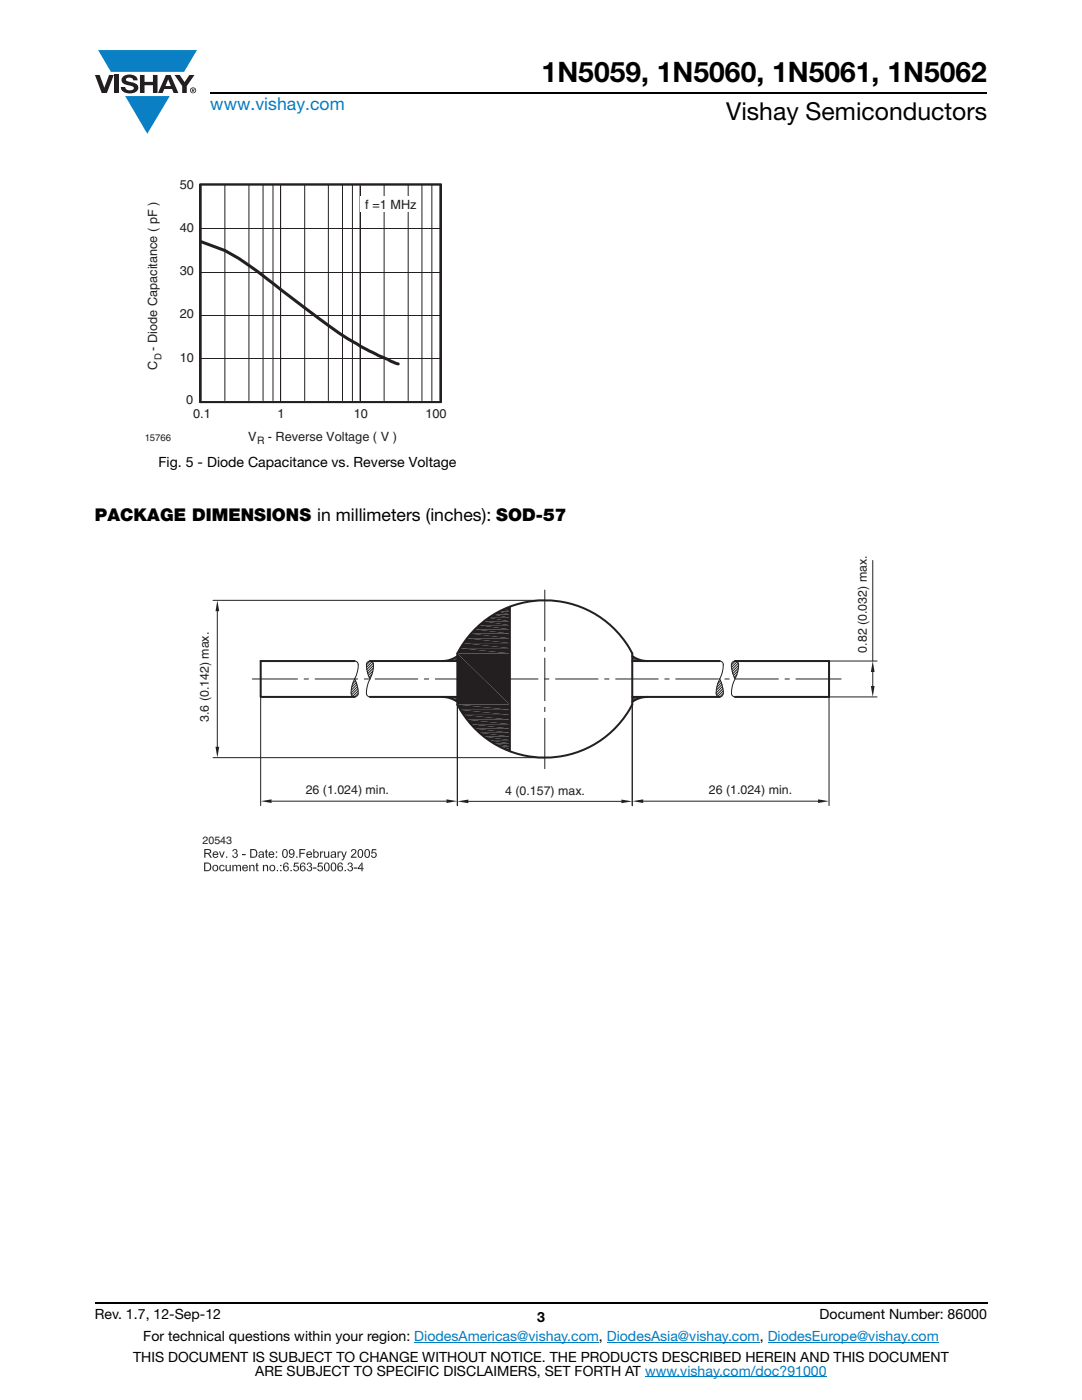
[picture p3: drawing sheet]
<svg xmlns="http://www.w3.org/2000/svg" width="216mm" height="279mm" viewBox="0 0 216 279" stroke-linecap="round" stroke-linejoin="round" font-family="sans-serif">
<g fill="#0a7fc3">
<path d="M19.6 10h19.7l-2.6 4.3h-1.1h-13.5z"/>
<path d="M25 19.2h8.9l-4.5 7.5z"/>
</g>
<g fill="#231f20">
<path d="M18.9 15h1l.9 2.5 1-2.5h.9l-1.4 3.6h-1z"/>
<path d="M22.9 15h.9v3.6h-.9z"/>
<path d="M24.6 15.3a2.1 2.1 0 0 1 2.8 .3l.1 .4h-.9a.79 .79 0 0 0-.7-.5 .79 .79 0 0 0-.8 .4l.3 .3 1 .2a1.08 1.08 0 0 1 1.2 1 1.08 1.08 0 0 1-1.1 1.2 1.73 1.73 0 0 1-2.4-1.2h.9a.96 .96 0 0 0 .8 .6 .96 .96 0 0 0 .9-.4 1.31 1.31 0 0 0-1.2-.6 1.03 1.03 0 0 1-1.1-.6 1.03 1.03 0 0 1 .2-1.1z"/>
<path d="M27.9 15h.9v1.3h1.7v-1.3h.9v3.6h-.9v-1.6h-1.7v1.6h-.9z"/>
<path d="M34.8 15h1.1l.9 1.4 1-1.4h1l-1.5 2.2v1.4h-.9v-1.4z"/>
<path d="M33.6 15.9l.5 1.3h-1.1zM33.1 15l-1.6 3.6h1l.3-.8h1.5l.3 .8h1l-1.6-3.6z"/>
<path d="M38.1 18a.46 .46 0 0 1 .9 0 .46 .46 0 0 1-.9 0zM37.9 18a.6 .6 0 0 0 1.2 0 .6 .6 0 0 0-1.2 0z"/>
<path d="M38.4 17.8h.2v.2h-.2zM38.3 17.7v.7h.1v-.3l.4 .3-.2-.3 .2-.2-.1-.2z"/>
</g>
<path d="M42 18.6h155M18.9 260h178.1" fill="none" stroke="#000" stroke-width=".36"/>
<path d="M82.7 267.9h36.8M121.1 267.9h30.5M128.7 274.8h36.3M153.2 267.9h34.1" fill="none" stroke="#007ec4" stroke-width=".2"/>
<path d="M28.9 35.6h60.2v53.4h-60.2z" fill="#fff"/>
<g fill="none" stroke="#231f20" stroke-width=".2">
<path d="M40.1 37v42.9M44.9 37v42.9M49.7 37v42.9M52.5 37v42.9M54.5 37v42.9M56 37v43.1M60.8 37v42.9M65.5 37v42.9M68.3 37v42.9M70.3 37v42.9M71.8 37v42.9M71.9 37v43.1"/>
<path d="M76.6 37v42.9M81.4 37v42.9M84.2 37v42.9M86.2 37v42.9M87.8 37v42.9M40.1 54.3h47.7M40.1 45.7h47.7M40.1 71.5h47.7M40.1 62.9h47.7"/>
</g>
<path d="M39.9 36.8h48.1v43.4h-48.1z" fill="none" stroke="#231f20" stroke-width=".38"/>
<path d="M40.1 48.2a35.1 35.1 0 0 1 12.4 6.8l11 8.5a62.4 62.4 0 0 0 16 9.1" fill="none" stroke="#231f20" stroke-width=".61"/>
<g fill="#fff">
<path d="M72 39.1h11.2v3h-11.2z"/>
<path d="M39.5 110.3h135.6v63.6h-135.6z"/>
</g>
<g fill="#231f20">
<path d="M41.3 170.4h.5l.5 .8h-.3l-.5-.7z" fill-rule="evenodd"/>
<path d="M41.5 169.6h.5l.1 .4-.1 .2h-1h.6a.29 .29 0 0 0 .3-.3 .29 .29 0 0 0-.4-.3z" fill-rule="evenodd"/>
<path d="M40.8 169.4h.9l.3 .2h-1v.6h1l-1 .2v.8h-.2z" fill-rule="evenodd"/>
<path d="M42.6 171h.5l.2-.2h.3a.6 .6 0 0 1-1 .2z" fill-rule="evenodd"/>
<path d="M42.5 170.1h.5h-.2l-.2 .3h1v.2h-1l.1 .3 .3 .1-.4 .1-.2-.4z" fill-rule="evenodd"/>
<path d="M42.6 170.1l.2-.2a.6 .6 0 0 1 .8 .5h-1h.8l-.2-.3z" fill-rule="evenodd"/>
<path d="M44.6 169.9h.2l-.4 1.3h-.2z" fill-rule="evenodd"/>
<path d="M43.7 169.9h.2l.4 1-.1 .3z" fill-rule="evenodd"/>
</g>
<path d="M45.2 170.9v.3" fill="none" stroke="#231f20" stroke-width=".25"/>
<g fill="#231f20">
<path d="M46.3 170.7h.2l.4 .3-.4 .1z" fill-rule="evenodd"/>
<path d="M46.9 170.3h.4a.52 .52 0 0 1 .1 .6 .52 .52 0 0 1-.4 .3l-.5-.1 .4-.1a.34 .34 0 0 0 .3-.3 .34 .34 0 0 0-.3-.4z" fill-rule="evenodd"/>
<path d="M46.8 170.2h.4l.1 .1-.6 .1z" fill-rule="evenodd"/>
<path d="M46.5 169.6h.4l-.3 .3h-.3z" fill-rule="evenodd"/>
<path d="M46.5 169.6a.53 .53 0 0 1 .9 .2l-.1 .4h-.5l.3-.2v-.3z" fill-rule="evenodd"/>
</g>
<path d="M48.7 170.4v.3" fill="none" stroke="#231f20" stroke-width=".72" stroke-linecap="butt"/>
<g fill="#231f20">
<path d="M50.5 169.7h.7a1.14 1.14 0 0 1-.1 1.3h-.9h.5a.68 .68 0 0 0 .4-.8 .68 .68 0 0 0-.6-.5z" fill-rule="evenodd"/>
<path d="M49.9 169.4l1.2 .2-.9 .1v1.3h.9l-.1 .1-1.1 .1z" fill-rule="evenodd"/>
<path d="M52 171h.4z" fill-rule="evenodd"/>
<path d="M51.7 170.6h.7h-.1a.3 .3 0 0 0-.4 0 .3 .3 0 0 0 0 .4l.5 .1-.3 .1-.4-.1-.1-.3z" fill-rule="evenodd"/>
<path d="M51.7 170.1h.4l-.3 .2h-.2z" fill-rule="evenodd"/>
<path d="M51.7 170.1l.3-.2 .6 .1 .1 1.2-.5-.2 .2-.1v-.3l-.6-.1 .6-.1v-.2z" fill-rule="evenodd"/>
<path d="M53 171h.4l.1 .2h-.3z" fill-rule="evenodd"/>
<path d="M53 169.6l.2-.1v.4h.3v.2h-.3v.8l.2 .1h-.4v-.9h-.1z" fill-rule="evenodd"/>
<path d="M53.7 171h.6l.2-.2h.2a.6 .6 0 0 1-1 .2z" fill-rule="evenodd"/>
<path d="M53.7 170.1h.5h-.2l-.2 .3h.9v.2h-.9l.1 .3 .3 .1-.5 .1-.1-.4z" fill-rule="evenodd"/>
<path d="M53.8 170l.2-.1a.6 .6 0 0 1 .7 .5h-.9h.7l-.1-.3z" fill-rule="evenodd"/>
</g>
<path d="M55.2 169.9v.3M55.2 170.9v.3" fill="none" stroke="#231f20" stroke-width=".28"/>
<g fill="#231f20">
<path d="M56.5 169.6h.4l-.3 .2-.1 .3 .1 .7 .3 .2-.4 .1-.2-.4v-.7z" fill-rule="evenodd"/>
<path d="M56.5 169.6a.55 .55 0 0 1 .6-.1 .55 .55 0 0 1 .3 .5v.8a.51 .51 0 0 1-.4 .4 .51 .51 0 0 1-.5-.2h.5l.2-.5-.1-.7z" fill-rule="evenodd"/>
<path d="M57.7 170.8h.2l.2 .2 .4 .1a.5 .5 0 0 1-.5 .1 .5 .5 0 0 1-.3-.4z" fill-rule="evenodd"/>
<path d="M57.8 170.4h.8a.49 .49 0 0 1-.8 0z" fill-rule="evenodd"/>
<path d="M57.8 169.6h.4l-.3 .2a.36 .36 0 0 0 0 .4 .36 .36 0 0 0 .3 .2h-.4l-.2-.2z" fill-rule="evenodd"/>
<path d="M57.8 169.6a.59 .59 0 0 1 .7-.1 .59 .59 0 0 1 .3 .6l-.2 .9h-.4l.3-.3 .1-.3h-.2l.1-.5-.2-.3z" fill-rule="evenodd"/>
</g>
<path d="M59.2 170.9v.3" fill="none" stroke="#231f20" stroke-width=".25"/>
<g fill="#231f20">
<path d="M59.7 169.4h1.2v.3h-.9v.5h.8v.2h-.8v.8h-.3z" fill-rule="evenodd"/>
<path d="M61.3 171h.5l.2-.2h.3l-.4 .4z" fill-rule="evenodd"/>
<path d="M61.2 170.1h.5h-.2l-.1 .3h.9v.2h-1l.2 .3 .2 .1-.4 .1-.2-.4z" fill-rule="evenodd"/>
<path d="M61.3 170l.2-.1a.6 .6 0 0 1 .8 .5h-.9h.7l-.2-.3z" fill-rule="evenodd"/>
<path d="M62.7 171h.4z" fill-rule="evenodd"/>
<path d="M62.7 170.1a.5 .5 0 0 1 .6-.2 .5 .5 0 0 1 .3 .5v.3a.51 .51 0 0 1-.3 .5 .51 .51 0 0 1-.6-.1l.4-.1a.52 .52 0 0 0 .3-.4 .52 .52 0 0 0-.3-.5z" fill-rule="evenodd"/>
<path d="M62.5 169.4h.2v.7h.4l-.3 .2v.5l.2 .2h-.3v.2h-.2z" fill-rule="evenodd"/>
<path d="M63.9 169.9h.2v.2h.2l-.2 .2v.9h-.2z" fill-rule="evenodd"/>
<path d="M64.2 169.9l.4 .1-.1 .2-.4-.1z" fill-rule="evenodd"/>
<path d="M65.1 171h.4z" fill-rule="evenodd"/>
<path d="M64.7 169.9h.2v1l.6 .1-.3 .2a.41 .41 0 0 1-.5-.4z" fill-rule="evenodd"/>
<path d="M65.5 169.9h.2v1.3l-.4-.2 .2-.2z" fill-rule="evenodd"/>
<path d="M66.4 171h.4z" fill-rule="evenodd"/>
<path d="M66 170.7l.8-.1h-.1a.3 .3 0 0 0-.4 0 .3 .3 0 0 0 0 .4l.5 .1-.3 .1-.4-.1z" fill-rule="evenodd"/>
<path d="M66.1 170.1h.4l-.3 .2h-.2z" fill-rule="evenodd"/>
<path d="M66.1 170.1l.3-.2 .6 .1 .1 1.2-.5-.2 .2-.1v-.3l-.6-.1 .6-.1v-.2z" fill-rule="evenodd"/>
<path d="M67.4 169.9h.1v.2h.3l-.2 .2v.9h-.2z" fill-rule="evenodd"/>
<path d="M67.7 170h.3v.2l-.5-.1z" fill-rule="evenodd"/>
<path d="M68.2 171.5h.4l-.3 .2z" fill-rule="evenodd"/>
<path d="M68.1 169.9h.2l.4 1.1-.2 .2z" fill-rule="evenodd"/>
<path d="M69 169.9h.2l-.5 1.5-.4 .1 .2-.1z" fill-rule="evenodd"/>
<path d="M70.6 169.6h.4a1.17 1.17 0 0 1-.7 1.3l.8 .1v.2h-1.1l.3-.5a.74 .74 0 0 0 .4-1z" fill-rule="evenodd"/>
<path d="M70.2 169.6l.5-.2 .3 .2h-.6l-.2 .4-.2-.1z" fill-rule="evenodd"/>
<path d="M71.5 169.6h.4l-.2 .1-.1 .4v.7l.3 .2-.4 .1-.1-.4v-.7z" fill-rule="evenodd"/>
<path d="M71.5 169.6a.55 .55 0 0 1 .7-.1 .55 .55 0 0 1 .3 .5l-.1 .8a.5 .5 0 0 1-.4 .4 .5 .5 0 0 1-.5-.2h.5l.3-.5-.1-.7z" fill-rule="evenodd"/>
<path d="M72.9 169.6h.4l-.3 .2-.1 .3 .1 .7 .3 .2-.4 .1-.2-.4v-.7z" fill-rule="evenodd"/>
<path d="M72.9 169.6a.55 .55 0 0 1 .6-.1 .55 .55 0 0 1 .3 .5v.6a.53 .53 0 0 1-.3 .6 .53 .53 0 0 1-.6-.2h.5l.2-.5-.1-.7z" fill-rule="evenodd"/>
<path d="M74 170.7h.3l.2 .3h.5l-.6 .2-.2-.1z" fill-rule="evenodd"/>
<path d="M74.6 170.2h.4a.63 .63 0 0 1 0 .8h-.4a.4 .4 0 0 0 .4-.4 .4 .4 0 0 0-.4-.4z" fill-rule="evenodd"/>
<path d="M74.3 170.1l.4-.1 .3 .2z" fill-rule="evenodd"/>
<path d="M74.2 169.5h.9v.2h-.7l-.1 .4 .7 .1-.9 .2z" fill-rule="evenodd"/>
<path d="M41.3 172.3l.7 .1a1.14 1.14 0 0 1-.1 1.3h-.9l.5-.1a.68 .68 0 0 0 .3-1.1z" fill-rule="evenodd"/>
<path d="M40.7 172.1l1.2 .2h-.9v1.4h.9l-.4 .2h-.8z" fill-rule="evenodd"/>
<path d="M42.5 172.8h.5l-.3 .1a.6 .6 0 0 0 .1 .8h.2h-.5a.82 .82 0 0 1 0-.9z" fill-rule="evenodd"/>
<path d="M42.6 172.7a.59 .59 0 0 1 .6-.1 .59 .59 0 0 1 .4 .5l-.3 .7-.5 .1-.3-.2 .7-.1 .1-.5-.3-.3z" fill-rule="evenodd"/>
<path d="M43.9 173.7h.5l.2-.3h.2l-.3 .5z" fill-rule="evenodd"/>
<path d="M44.3 172.8l.4-.1 .1 .3h-.2z" fill-rule="evenodd"/>
<path d="M43.9 172.8l.3-.2 .5 .1-.4 .1a.49 .49 0 0 0-.3 .4 .49 .49 0 0 0 .3 .5h-.5l-.1-.5z" fill-rule="evenodd"/>
<path d="M45.5 173.7h.4z" fill-rule="evenodd"/>
<path d="M45 172.6h.2l.1 1 .5 .1-.2 .2a.41 .41 0 0 1-.6-.4z" fill-rule="evenodd"/>
<path d="M45.8 172.6h.2v1.3l-.3-.2 .1-.2z" fill-rule="evenodd"/>
<path d="M47 172.8h.6l-.3 .2v.9h-.2z" fill-rule="evenodd"/>
<path d="M46.6 172.8h.3z" fill-rule="evenodd"/>
<path d="M46.4 172.6l.4 .2-.2 .2v.9h-.2z" fill-rule="evenodd"/>
<path d="M46.6 172.7a.44 .44 0 0 1 .7 .1z" fill-rule="evenodd"/>
<path d="M47.4 172.7l.2-.1 .4 .1 .1 1.2h-.2l-.1-1.1z" fill-rule="evenodd"/>
<path d="M48.5 173.7h.5l.2-.2h.3a.6 .6 0 0 1-1 .2z" fill-rule="evenodd"/>
<path d="M48.4 172.8h.5h-.2l-.1 .3h.9v.2h-1l.2 .3 .2 .1h-.4l-.2-.3z" fill-rule="evenodd"/>
<path d="M48.5 172.7l.2-.1a.6 .6 0 0 1 .8 .5h-.9h.7l-.2-.3z" fill-rule="evenodd"/>
<path d="M50 172.7l.3 .1z" fill-rule="evenodd"/>
<path d="M49.7 172.6l.5 .2-.2 .2v.9h-.3z" fill-rule="evenodd"/>
<path d="M50 172.7a.45 .45 0 0 1 .4-.1 .45 .45 0 0 1 .4 .3v1h-.2l-.1-1z" fill-rule="evenodd"/>
<path d="M51.2 173.7h.4v.2h-.3z" fill-rule="evenodd"/>
<path d="M51.1 172.3l.3-.1v.4h.2v.2h-.2v.8l.1 .1h-.3l-.1-.9h-.1z" fill-rule="evenodd"/>
<path d="M52.7 172.7l.3 .1z" fill-rule="evenodd"/>
<path d="M52.5 172.6l.4 .2-.2 .2v.9h-.2z" fill-rule="evenodd"/>
<path d="M52.7 172.7a.45 .45 0 0 1 .4-.1 .45 .45 0 0 1 .4 .3v1h-.2l-.1-1z" fill-rule="evenodd"/>
<path d="M53.9 172.8h.4l-.2 .1-.1 .2 .1 .5 .2 .1h-.4a.82 .82 0 0 1 0-.9z" fill-rule="evenodd"/>
<path d="M53.9 172.7a.65 .65 0 0 1 1 .3 .65 .65 0 0 1-.4 .9l-.6-.2 .7-.1 .1-.5-.3-.3z" fill-rule="evenodd"/>
</g>
<path d="M55.4 173.6v.3" fill="none" stroke="#231f20" stroke-width=".25"/>
<path d="M56 172.6v.3M56 173.6v.3" fill="none" stroke="#231f20" stroke-width=".28"/>
<g fill="#231f20">
<path d="M57.1 172.9h.4l.1 .4-.1 .4h-.4a.42 .42 0 0 0 .3-.3 .42 .42 0 0 0-.2-.4z" fill-rule="evenodd"/>
<path d="M56.8 172.9l.3-.2 .4 .2z" fill-rule="evenodd"/>
<path d="M56.7 172.3h.4l-.4 .4v.3h.2l-.2 .2 .1 .4 .7 .1a.6 .6 0 0 1-.9 0 1.51 1.51 0 0 1 .1-1.4z" fill-rule="evenodd"/>
<path d="M56.7 172.3a.51 .51 0 0 1 .5-.2 .51 .51 0 0 1 .4 .5h-.2l-.3-.3z" fill-rule="evenodd"/>
</g>
<path d="M58.1 173.6v.3" fill="none" stroke="#231f20" stroke-width=".25"/>
<g fill="#231f20">
<path d="M58.5 173.4h.2l.3 .3h.5a.57 .57 0 0 1-.6 .2 .57 .57 0 0 1-.4-.5z" fill-rule="evenodd"/>
<path d="M59.1 172.9h.4l.2 .4-.2 .4h-.4a.4 .4 0 0 0 .3-.4 .4 .4 0 0 0-.3-.4z" fill-rule="evenodd"/>
<path d="M58.8 172.8l.4-.1 .3 .1z" fill-rule="evenodd"/>
<path d="M58.7 172.2h.9v.2h-.7l-.1 .4 .7 .1-1 .2z" fill-rule="evenodd"/>
<path d="M60.4 172.9h.4l.2 .3-.2 .5h-.4a.41 .41 0 0 0 .4-.3 .41 .41 0 0 0-.3-.4z" fill-rule="evenodd"/>
<path d="M60.1 172.9l.3-.2 .4 .2z" fill-rule="evenodd"/>
<path d="M60 172.3h.4l-.3 .4-.1 .3h.2l-.1 .2v.4l.7 .2a.59 .59 0 0 1-.7 0 .59 .59 0 0 1-.3-.5z" fill-rule="evenodd"/>
<path d="M60 172.3a.51 .51 0 0 1 .6-.2 .51 .51 0 0 1 .3 .5z" fill-rule="evenodd"/>
<path d="M61.2 173.4h.2l.3 .3h-.4z" fill-rule="evenodd"/>
<path d="M61.7 173h.5a.55 .55 0 0 1-.1 .8 .55 .55 0 0 1-.8-.1l.7-.1a.34 .34 0 0 0 .1-.4 .34 .34 0 0 0-.4-.2z" fill-rule="evenodd"/>
<path d="M61.6 172.9h.5l.1 .1-.6 .1z" fill-rule="evenodd"/>
<path d="M61.3 172.3h.4l-.3 .3h-.2z" fill-rule="evenodd"/>
<path d="M61.3 172.3a.47 .47 0 0 1 .7-.1 .47 .47 0 0 1 .1 .7h-.5l.2-.1a.27 .27 0 0 0 .2-.3 .27 .27 0 0 0-.3-.2z" fill-rule="evenodd"/>
</g>
<path d="M62.8 173.1v.3" fill="none" stroke="#231f20" stroke-width=".72" stroke-linecap="butt"/>
<g fill="#231f20">
<path d="M63.3 173.4h.2l.3 .3h.5a.57 .57 0 0 1-.6 .2 .57 .57 0 0 1-.4-.5z" fill-rule="evenodd"/>
<path d="M63.9 172.9h.4l.2 .4-.2 .4h-.4a.4 .4 0 0 0 .3-.4 .4 .4 0 0 0-.3-.4z" fill-rule="evenodd"/>
<path d="M63.6 172.8l.4-.1 .3 .1z" fill-rule="evenodd"/>
<path d="M63.5 172.2h.9v.2h-.7l-.1 .4 .7 .1-1 .2z" fill-rule="evenodd"/>
<path d="M64.8 172.3h.3a1.01 1.01 0 0 0 0 1.4h-.3l-.1-.3v-.7z" fill-rule="evenodd"/>
<path d="M64.8 172.3a.55 .55 0 0 1 .7-.1 .55 .55 0 0 1 .3 .5v.4a.57 .57 0 0 1-.3 .7 .57 .57 0 0 1-.7-.1h.5l.3-.5-.1-.8z" fill-rule="evenodd"/>
<path d="M66.2 172.3h.2a1.01 1.01 0 0 0 0 1.4h-.2l-.2-.3v-.7z" fill-rule="evenodd"/>
<path d="M66.2 172.3a.58 .58 0 0 1 .7-.1 .58 .58 0 0 1 .2 .7v.5a.53 .53 0 0 1-.4 .5 .53 .53 0 0 1-.5-.2h.4a1 1 0 0 0 0-1.4z" fill-rule="evenodd"/>
<path d="M67.9 172.9h.4l.1 .4-.1 .4h-.4a.41 .41 0 0 0 .3-.3 .41 .41 0 0 0-.2-.5z" fill-rule="evenodd"/>
<path d="M67.6 172.9l.3-.2 .4 .2z" fill-rule="evenodd"/>
<path d="M67.5 172.3h.4l-.4 .4v.3h.2l-.1 .2v.4l.7 .1a.6 .6 0 0 1-.9 0 1.51 1.51 0 0 1 .1-1.4z" fill-rule="evenodd"/>
<path d="M67.5 172.3a.51 .51 0 0 1 .6-.2 .51 .51 0 0 1 .3 .5h-.2l-.2-.3z" fill-rule="evenodd"/>
</g>
<path d="M68.9 173.6v.3" fill="none" stroke="#231f20" stroke-width=".25"/>
<g fill="#231f20">
<path d="M69.3 173.4h.2l.4 .3h-.4z" fill-rule="evenodd"/>
<path d="M69.9 173h.4a.55 .55 0 0 1-.1 .8 .55 .55 0 0 1-.7-.1h.4a.34 .34 0 0 0 .3-.3 .34 .34 0 0 0-.3-.4z" fill-rule="evenodd"/>
<path d="M69.8 172.9h.4l.1 .1-.6 .1z" fill-rule="evenodd"/>
<path d="M69.4 172.3h.5l-.3 .3h-.3z" fill-rule="evenodd"/>
<path d="M69.5 172.3a.47 .47 0 0 1 .7-.1 .47 .47 0 0 1 0 .7h-.4a.28 .28 0 0 0 .4-.3 .28 .28 0 0 0-.3-.3z" fill-rule="evenodd"/>
</g>
<path d="M70.9 173.1v.3" fill="none" stroke="#231f20" stroke-width=".72" stroke-linecap="butt"/>
<g fill="#231f20">
<path d="M163.2 159.5l2.2 .4-2.2 .4z"/>
<path d="M126.2 159.9l2.2-.4v.8z"/>
<path d="M72.2 172.1h.1l-.7 1.2h1v.2h-.3v.4h-.2v-.4h-.7z" fill-rule="evenodd"/>
<path d="M72.3 172.1v1.2h-.7h.5v-.8z" fill-rule="evenodd"/>
</g>
<path d="M165.4 139.1v21.7M126.2 140.6v20.2M128.4 159.9h34.8" fill="none" stroke="#231f20" stroke-width=".2"/>
<g fill="#231f20">
<path d="M52 159.9l2.2-.4v.8z"/>
<path d="M89.1 159.5l2.2 .4-2.2 .4z"/>
</g>
<path d="M42.5 119.8h66.2M43.4 122v27M52 139.1v21.7M42.5 151.2h66.2M54.2 159.9h34.9M91.3 140.6v20.2" fill="none" stroke="#231f20" stroke-width=".2"/>
<g fill="#231f20">
<path d="M43.4 119.8l.3 2.2h-.7z"/>
<path d="M43 149h.7l-.3 2.2z"/>
</g>
<path d="M91.3 140.6v20.2M93.5 159.9h30.5M126.2 140.6v20.2" fill="none" stroke="#231f20" stroke-width=".2"/>
<g fill="#231f20">
<path d="M124 159.6l2.2 .3-2.2 .4z"/>
<path d="M91.3 159.9l2.2-.3v.7z"/>
<path d="M100.6 121.5l1.1-.4v.4z"/>
<path d="M99.6 122.1l1-.6 1.1 .6z"/>
<path d="M100.6 121.5h1.1v.6z"/>
<path d="M98.5 122.6l1.1-.5 2.1 .5z"/>
<path d="M99.6 122.1h2.1v.5z"/>
<path d="M97.5 123.3l1-.7 3.2 .7z"/>
<path d="M98.5 122.6h3.2v.7z"/>
<path d="M96.6 124l.9-.7 4.2 .7z"/>
<path d="M97.5 123.3h4.2v.7z"/>
<path d="M95.6 124.8l1-.8 5.1 .8z"/>
<path d="M96.6 124h5.1v.8z"/>
<path d="M94.8 125.6l.8-.8 6.1 .8z"/>
<path d="M95.6 124.8h6.1v.8z"/>
<path d="M94.8 125.6l6.9 .9h-7.7z"/>
<path d="M94.8 125.6h6.9v.9z"/>
<path d="M94 126.5l7.7 .9h-8.5z"/>
<path d="M94 126.5h7.7v.9z"/>
<path d="M93.2 127.4l8.5 .9h-9.2z"/>
<path d="M93.2 127.4h8.5v.9z"/>
<path d="M92.5 128.3l9.2 1.1h-9.8z"/>
<path d="M92.5 128.3h9.2v1.1z"/>
<path d="M91.8 129.4l9.9 1h-10.4z"/>
<path d="M91.8 129.4h9.9v1z"/>
<path d="M91.3 130.4l10.4 10.2h-10.4z"/>
<path d="M91.3 130.4h10.4v10.2z"/>
<path d="M91.3 140.6l10.4 1.1h-9.8z"/>
<path d="M91.3 140.6h10.4v1.1z"/>
<path d="M91.8 141.7l9.9 1h-9.2z"/>
<path d="M91.8 141.7h9.9v1z"/>
<path d="M92.5 142.7l9.2 .9h-8.5z"/>
<path d="M92.5 142.7h9.2v.9z"/>
<path d="M93.2 143.6l8.5 .9h-7.7z"/>
<path d="M93.2 143.6h8.5v.9z"/>
<path d="M94 144.5l7.7 .9h-6.9z"/>
<path d="M94 144.5h7.7v.9z"/>
<path d="M94.8 145.4l6.9 .8h-6.1z"/>
<path d="M94.8 145.4h6.9v.8z"/>
<path d="M95.6 146.2l6.1 .8h-5.1z"/>
<path d="M95.6 146.2h6.1v.8z"/>
<path d="M96.6 147l5.1 .7h-4.2z"/>
<path d="M96.6 147h5.1v.7z"/>
<path d="M97.5 147.7l4.2 .7h-3.2z"/>
<path d="M97.5 147.7h4.2v.7z"/>
<path d="M98.5 148.4l3.2 .6h-2.1z"/>
<path d="M98.5 148.4h3.2v.6z"/>
<path d="M99.6 149l2.1 .5h-1.1z"/>
<path d="M99.6 149h2.1v.5z"/>
<path d="M100.6 149.5h1.1v.4z"/>
</g>
<path d="M91.3 130.4a19.7 19.7 0 0 1 34.9 0M146.7 131.9h18.7v7.2h-18.7M91.3 140.6a19.7 19.7 0 0 0 34.9 0" fill="none" stroke="#231f20" stroke-width=".4"/>
<g fill="none" stroke="#231f20" stroke-width=".2">
<path d="M174.2 111.9v20M143.6 131.9l.6 .3a4.4 4.4 0 0 1-.6 3.3M143.6 135.5l.4 1.1a3.1 3.1 0 0 1 .2 2.1l-.6 .4M143.6 135.5a4.4 4.4 0 0 0-.6 3.3l.6 .3M143.6 135.5v.1M143.8 135.9l-.6 .6M143.9 136.2l-.9 .9M144.1 136.6l-1.2 1.1M144.2 137l-1.3 1.3M144.3 137.4l-1.3 1.3M144.3 137.9l-1.1 1.1M144.3 138.4l-.7 .7"/>
<path d="M146.1 132.2l.6-.3 .6 .3a4.6 4.6 0 0 1-.6 3.3l-.5-1.1a3.1 3.1 0 0 1-.1-2.2zM146.7 135.5a4.4 4.4 0 0 0-.6 3.3l.6 .3M146.7 131.9l-.7 .8M147 134.6l-.5 .6M147.1 132.1l-1.1 1.1M147.2 133.9l-.8 .9M147.3 132.3l-1.3 1.3M147.3 133.3l-1.1 1.1M147.4 132.8l-1.3 1.3M165.4 139.1h9.6M165.4 131.9h9.6M174.2 134.1v2.8"/>
</g>
<g fill="#231f20">
<path d="M173.8 136.9h.7l-.4 2.2z"/>
<path d="M174.1 131.9l.4 2.2h-.7z"/>
</g>
<path d="M126.2 130.9a5.2 5.2 0 0 0 3 1" fill="none" stroke="#231f20" stroke-width=".4"/>
<g fill="#231f20">
<path d="M126.2 130.9l.5 .4h-.5z"/>
<path d="M126.2 131.3l1.1 .3h-1.1z"/>
<path d="M126.2 131.3h.5l.6 .3z"/>
<path d="M126.2 131.6l1.7 .2h-1.7z"/>
<path d="M126.2 131.6h1.1l.6 .2z"/>
</g>
<path d="M126.2 131.8h2.4M126.2 131.9h3M126.2 139.1h3" fill="none" stroke="#231f20" stroke-width=".2"/>
<path d="M129.2 139.1a5.2 5.2 0 0 0-3 1" fill="none" stroke="#231f20" stroke-width=".4"/>
<path d="M126.2 139.1l1.7 .1h-1.7z" fill="#231f20"/>
<path d="M126.2 139.2h2.4" fill="none" stroke="#231f20" stroke-width=".2"/>
<g fill="#231f20">
<path d="M126.2 139.2l1.1 .3h-1.1z"/>
<path d="M126.2 139.2h1.7l-.6 .3z"/>
<path d="M126.2 139.4l.5 .3h-.5z"/>
<path d="M126.2 139.4h1.1l-.6 .3z"/>
<path d="M126.2 139.7h.5l-.5 .4z"/>
</g>
<path d="M126.2 130.4v10.2" fill="none" stroke="#231f20" stroke-width=".4"/>
<g fill="#231f20">
<path d="M90.7 131.3l.6-.4v.4z"/>
<path d="M90.1 131.6l.6-.3 .6 .3z"/>
<path d="M90.7 131.3h.6v.3z"/>
<path d="M89.5 131.8l.6-.2 1.2 .2z"/>
<path d="M90.1 131.6h1.2v.2z"/>
</g>
<path d="M88.9 131.8h2.4" fill="none" stroke="#231f20" stroke-width=".2"/>
<path d="M89.5 131.8h1.8v.1z" fill="#231f20"/>
<path d="M88.2 131.9h3.1M88.2 139.1h3.1M88.9 139.2h2.4" fill="none" stroke="#231f20" stroke-width=".2"/>
<path d="M91.3 130.9a5 5 0 0 1-3.1 1" fill="none" stroke="#231f20" stroke-width=".4"/>
<g fill="#231f20">
<path d="M89.5 139.2l1.8 .3h-1.2z"/>
<path d="M89.5 139.2h1.8v.3z"/>
<path d="M90.1 139.4l1.2 .3h-.6z"/>
<path d="M90.1 139.4h1.2v.3z"/>
<path d="M90.7 139.7h.6v.4z"/>
</g>
<path d="M70.8 131.9h-18.8v7.2h18.8M73.8 131.9h17.5M73.8 139.1h17.5M88.2 139.1a5.1 5.1 0 0 1 3.1 1M91.3 130.4v10.2M101.7 121.1v28.8M126.2 139.1h17.4M126.2 131.9h17.4" fill="none" stroke="#231f20" stroke-width=".4"/>
<g fill="none" stroke="#231f20" stroke-width=".2">
<path d="M108.7 117.7v10.1M50.3 135.5h9.1M60.7 135.5h.9M62.9 135.5h8.5M70.8 135.5a4.3 4.3 0 0 1 .6 3.3l-.6 .3M70.8 135.5a4.4 4.4 0 0 0-.6 3.3l.6 .3M70.8 131.9l.6 .3a4.3 4.3 0 0 1-.6 3.3M70.8 135.5l-.1 .1M71 135.9l-.6 .6M71.1 136.2l-.9 .9M71.2 136.6l-1.1 1.1M71.3 137l-1.2 1.3"/>
<path d="M71.4 137.4l-1.3 1.3M71.5 137.9l-1.1 1.1M71.5 138.4l-.7 .7M72.7 135.5h.8M73.2 132.2a.71 .71 0 0 1 .8-.2 .71 .71 0 0 1 .5 .6 6 6 0 0 1-.7 2.9 4.6 4.6 0 0 1-.6-3.3zM73.8 135.5a4.6 4.6 0 0 0-.6 3.3l.6 .3M73.9 131.9l-.8 .8M74.2 134.6l-.5 .6M74.2 132.1l-1.1 1.1M74.4 133.9l-.9 .9M74.5 132.3l-1.3 1.3M74.5 133.3l-1.1 1.1"/>
<path d="M74.5 132.8l-1.2 1.3M74.9 135.5h8.5M84.7 135.5h.8M86.9 135.5h8.5M96.7 135.5h.8M98.8 135.5h8.6M108.7 135.5h.8M108.7 129.2v.8M108.7 131.3v8.5M110.8 135.5h8.5M120.7 135.5h.8M122.8 135.5h8.5"/>
<path d="M132.7 135.5h.8M134.8 135.5h8.5M144.6 135.5h.9M146.8 135.5h8.5M156.6 135.5h.9M158.8 135.5h9M108.7 141.1v.9M108.7 143.3v10.1"/>
</g>
<text font-size="5.6" x="108.1" y="16.4">1N5059, 1N5060, 1N5061, 1N5062</text>
<text font-size="4.9" x="144.9" y="24">Vishay Semiconductors</text>
<text font-size="3.5" fill="#007ec4" x="42" y="21.9">www.vishay.com</text>
<text font-size="3.5" x="18.9" y="104">PACKAGE DIMENSIONS in millimeters (inches): SOD-57</text>
<g font-size="2.8">
<text x="31.6" y="93.3">Fig. 5 - Diode Capacitance vs. Reverse Voltage</text>
<text x="18.9" y="263.3">Rev. 1.7, 12-Sep-12</text>
<text x="107.2" y="263.8">3</text>
<text x="163.6" y="263.3">Document Number: 86000</text>
<text x="28.6" y="267.7">For technical questions within your region: DiodesAmericas@vishay.com, DiodesAsia@vishay.com, DiodesEurope@vishay.com</text>
<text x="26.5" y="271.7">THIS DOCUMENT IS SUBJECT TO CHANGE WITHOUT NOTICE. THE PRODUCTS DESCRIBED HEREIN AND THIS DOCUMENT</text>
<text x="50.9" y="274.6">ARE SUBJECT TO SPECIFIC DISCLAIMERS, SET FORTH AT www.vishay.com/doc?91000</text>
</g>
<g font-size="2.5" fill="#231f20">
<text x="35.9" y="37.8">50</text>
<text x="72.9" y="41.6">f =1 MHz</text>
<text x="35.9" y="46.3">40</text>
<text x="35.9" y="55">30</text>
<text x="35.9" y="63.6">20</text>
<text x="31.4" y="70" transform="rotate(-90 31.4 70)">- Diode Capacitance ( pF )</text>
<text x="31.4" y="73.9" transform="rotate(-90 31.4 73.9)">C</text>
<text x="35.9" y="72.2">10</text>
<text x="37.2" y="80.7">0</text>
<text x="38.5" y="83.3">0.1</text>
<text x="55.4" y="83.3">1</text>
<text x="70.6" y="83.3">10</text>
<text x="84.9" y="83.3">100</text>
<text x="49.5" y="88.1">V</text>
<text x="53.4" y="88.1">- Reverse Voltage ( V )</text>
<text x="173" y="130.2" transform="rotate(-90 173 130.2)">0.82 (0.032) max.</text>
<text x="41.6" y="144.1" transform="rotate(-90 41.6 144.1)">3.6 (0.142) max.</text>
<text x="61" y="158.5">26 (1.024) min.</text>
<text x="100.8" y="158.7">4 (0.157) max.</text>
<text x="141.4" y="158.5">26 (1.024) min.</text>
</g>
<g font-size="2.1" fill="#231f20">
<text x="51.3" y="88.6">R</text>
<text x="40.4" y="168.4">20543</text>
</g>
<g font-size="1.9" fill="#231f20">
<text x="32.2" y="71.8" transform="rotate(-90 32.2 71.8)">D</text>
<text x="28.9" y="88.1">15766</text>
</g>
</svg>
